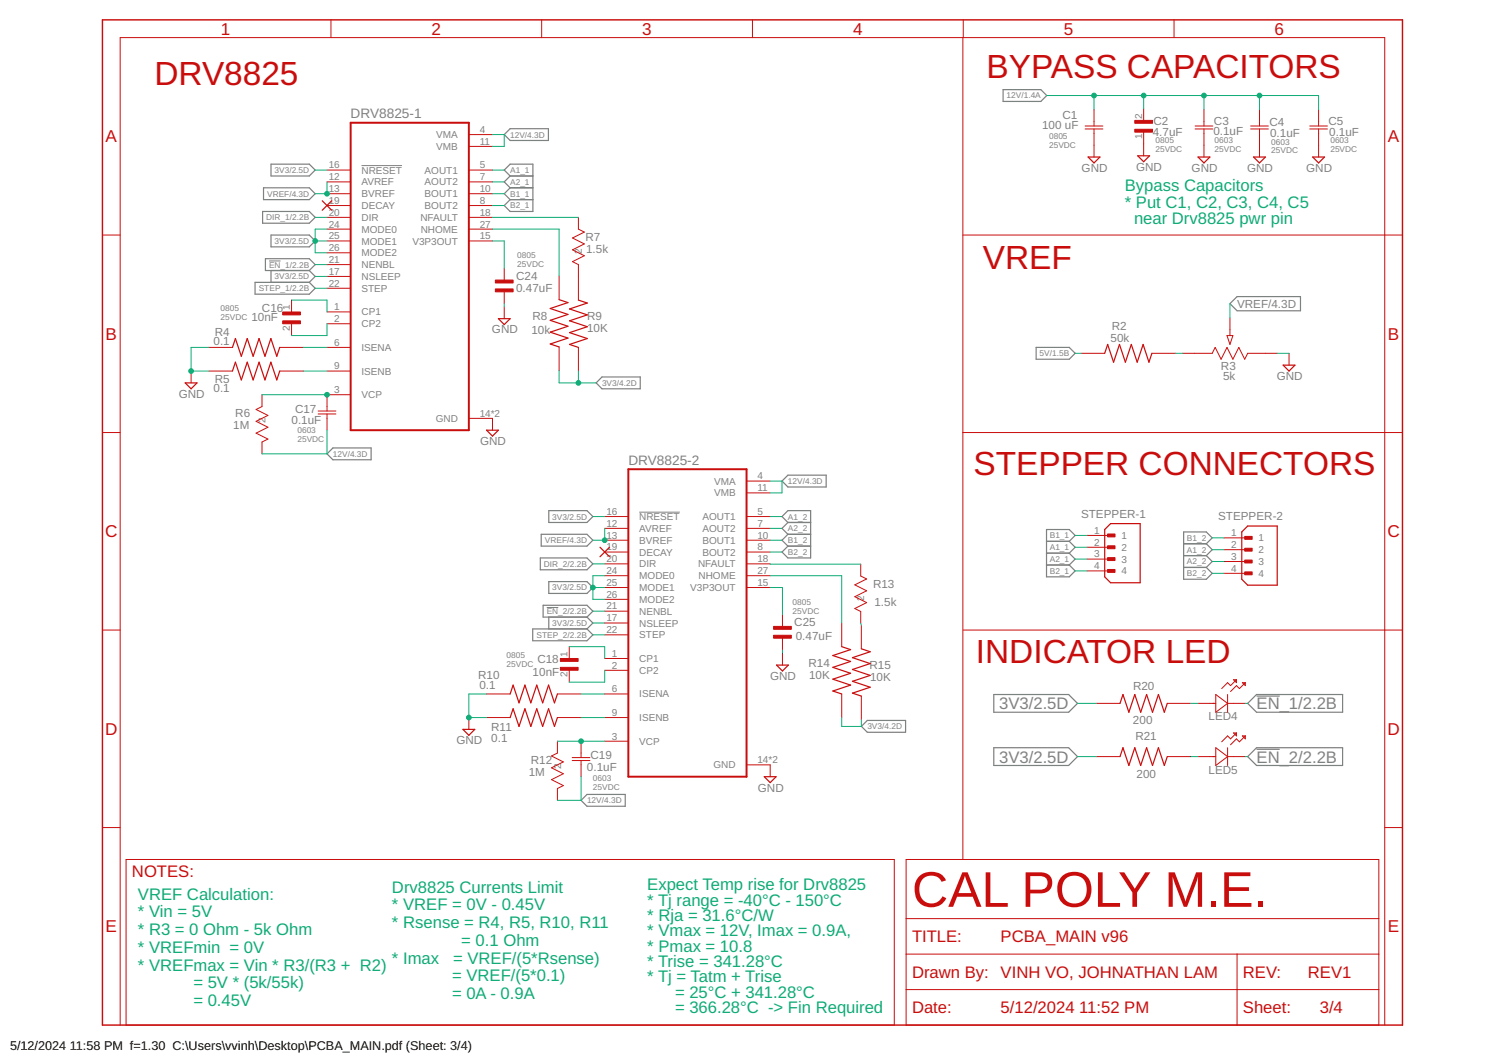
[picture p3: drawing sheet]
<svg xmlns="http://www.w3.org/2000/svg" width="420mm" height="297mm" viewBox="0 0 420 297" stroke-linecap="round" stroke-linejoin="round" font-family="sans-serif">
<path d="M101 46.2h11.3M75.2 72.9h3.2M178.6 143h11.3M152.7 169.6h3.3" fill="none" stroke="#808080" stroke-width=".28"/>
<g fill="none" stroke="#808080" stroke-width=".34">
<path d="M140.9 37.6l1.6-1.7h10.7v3.3h-10.7zM280.2 25h10.6l1.6 1.7-1.6 1.6h-10.6zM73.4 59h13l1.7 1.7-1.7 1.6h-13zM73.6 52.4h12.8l1.7 1.7-1.7 1.6h-12.8zM75.7 45.8h10.7l1.7 1.7-1.7 1.6h-10.7zM142.5 49.1h6.4M142.5 49.1l-1.6-1.6 1.6-1.7h6.4v13.2h-6.4l-1.6-1.6 1.6-1.7M142.5 52.4l-1.6 1.7 1.6 1.6M142.5 52.4h6.4M142.5 55.7h6.4M142.5 49.1l-1.6 1.7 1.6 1.6M71.2 78.8h15.2l1.7 1.7-1.7 1.6h-15.2z"/>
<path d="M74.1 72.2h12.3l1.7 1.7-1.7 1.6h-12.3zM75.7 65.6h10.7l1.7 1.7-1.7 1.6h-10.7zM75.7 75.5v3.3M86.4 75.5l1.7 1.7-1.7 1.6M289.5 97h9.2l1.7 1.6-1.7 1.7h-9.2zM343.6 84.8l2-2h17.7v4h-17.7zM168.2 105.2h10.7v3.3h-10.7l-1.7-1.6zM93 125.1h10.7v3.3h-10.7l-1.6-1.7zM220.1 132.7h10.7v3.3h-10.7l-1.6-1.7zM150.9 155.8h13.1l1.6 1.6-1.6 1.7h-13.1zM151.2 149.2h12.8l1.6 1.6-1.6 1.7h-12.8zM153.3 142.6h10.7l1.6 1.6-1.6 1.7h-10.7z"/>
<path d="M220.1 145.9h6.4M220.1 145.9l-1.6-1.7 1.6-1.6h6.4v13.2h-6.4l-1.6-1.7 1.6-1.6M220.1 145.9l-1.6 1.6 1.6 1.7M220.1 149.2h6.4M220.1 149.2l-1.6 1.6 1.6 1.7M220.1 152.5h6.4M292.4 151.1h6.3M292.4 157.7h6.3M292.4 154.4h6.3M298.7 151.1l1.7-1.6-1.7-1.7h-6.3v13.2h6.3l1.7-1.6-1.7-1.7M298.7 151.1l1.7 1.7-1.7 1.6M298.7 154.4l1.7 1.7-1.7 1.6"/>
<path d="M330.7 158.4h6.3M330.7 155.1h6.3M330.7 151.8h6.3M337 155.1l1.6 1.7-1.6 1.6M337 151.8l1.6-1.6-1.6-1.7h-6.3v13.2h6.3l1.6-1.6-1.6-1.7M337 151.8l1.6 1.7-1.6 1.6M148.8 175.6h15.2l1.6 1.6-1.6 1.7h-15.2zM151.7 169h12.3l1.6 1.6-1.6 1.7h-12.3zM153.3 162.4h10.7l1.6 1.6-1.6 1.7h-10.7zM153.3 172.3v3.3M164 172.3l1.6 1.6-1.6 1.7M277.6 193.9h20.9l2.5 2.5-2.5 2.4h-20.9z"/>
<path d="M348.6 196.4l2.4-2.5h24.1v4.9h-24.1zM351 194.3h6.5M240.6 202.8l1.7-1.7h10.7v3.3h-10.7zM277.6 208.7h20.9l2.5 2.5-2.5 2.5h-20.9zM348.6 211.2l2.4-2.5h24.1v5h-24.1zM351 209.2h6.5M162.3 223.4l1.7-1.6h10.7v3.3h-10.7z"/>
</g>
<g fill="none" stroke="#c90d0c" stroke-width=".28">
<path d="M92.5 5.5v5M151.3 5.5v5M210.2 5.5v5M269 10.5v229.4M269.1 5.5v5M328 5.5v5M131 37.6h6.6M303.1 36h5M303.1 35.2h5M305.6 30.6v4.6M305.6 36v7.8M319.5 30.3v3.3"/>
<path d="M319.5 36.9v6.6M333.9 36h4.9M333.9 35.2h4.9M336.3 30.6v4.6M336.3 36v7.8M349.4 36h4.9M349.4 35.2h4.9M351.9 30.6v4.6M351.9 36v7.8M365.9 36h4.9M365.9 35.2h4.9M368.4 30.6v4.6"/>
<path d="M368.4 36v7.8M91.4 47.5h6.6M91.4 50.8h6.6M91.4 54.1h6.6M91.4 57.4h6.6M131 47.5h6.6M131 50.8h6.6M131 54.1h6.6M131 57.4h6.6M131 40.9h6.6M28.6 65.6h5M91.4 60.7h6.6"/>
<path d="M91.4 64h6.6M91.4 67.3h6.6M91.4 70.6h6.6M91.4 73.9h6.6M91.4 77.2h6.6M131 60.7h6.6M131 64h6.6M131 67.3h6.6M140.9 74.9v3.3M156.2 77v6.7M161.6 60.7v3.3l1.6 .8-3.3 1.6 3.3 1.7-3.3 1.6 3.3 1.7-3.3 1.6 1.7 .9v9.9M269 65.6h122.8"/>
<path d="M58.3 97h6.6M78.1 97h6.7M81.4 83.8v3.3M81.4 90.4v3.3M91.4 97h6.6M91.4 80.5h6.6M91.4 87.1h6.6M91.4 90.4h6.6M140.9 81.5v3.3M140.9 85.7v3.3M156.2 96.9v6.6M161.6 97v6.6"/>
<path d="M302 98.6h6.6M321.8 98.6h6.6M330.4 98.6h8.2l.9-1.6 1.6 3.3 1.7-3.3 1.6 3.3 1.7-3.3 1.6 3.3 .9-1.7h8.2M342.8 93.7h1.6l-.8 2.5zM343.6 88.7v5M360.1 98.6v3.3M53.4 103.6v3.3M58.3 103.6h6.6M73.2 110.2v3.3l-1.7 .8 3.3 1.7-3.3 1.6 3.3 1.7-3.3 1.6 3.3 1.7-1.6 .8v3.3M78.1 103.6h6.7M88.9 115.6h4.9M88.9 114.7h4.9"/>
<path d="M91.4 103.6h6.6M91.4 115.6v4.5M98 110.2h-6.6v4.5M131 116.8h6.6v3.3M28.6 120.8h5M208.6 134.3h6.6M208.6 137.6h6.6M269 120.8h122.8M168.9 144.2h6.6M168.9 147.5h6.6M168.9 150.8h6.6M168.9 154.1h6.6"/>
<path d="M168.9 157.4h6.6M208.6 144.2h6.6M208.6 147.5h6.6M208.6 150.8h6.6M208.6 154.1h6.6M208.6 157.4h6.6M240.5 157.5v3.3l1.6 .8-3.3 1.7 3.3 1.6-3.3 1.7 3.3 1.6-3.3 1.7 1.7 .8v3.3M303.7 149.5h6.6M303.7 152.8h6.6M303.7 156.1h6.6M303.7 159.4h6.6M341.9 150.2h6.7"/>
<path d="M341.9 153.5h6.7M341.9 156.8h6.7M28.6 175.9h5M168.9 160.7h6.6M168.9 164h6.6M168.9 167.3h6.6M168.9 170.6h6.6M168.9 173.9h6.6M168.9 177.2h6.6M208.6 160.7h6.6M208.6 164h6.6M218.6 171.6v3.3"/>
<path d="M218.6 178.2v3.3M235.1 173.9v6.6M240.6 174.5v6.6M269.1 175.9h122.7M341.9 160.1h6.7M135.9 193.7h6.6M155.7 193.7h6.6M159 180.5v3.3M159 187.1v3.3M168.9 193.7h6.6M168.9 183.8h6.6M168.9 187.1h6.6"/>
<path d="M218.6 182.4v3.3M235.1 193.7v6.6M240.6 194.3v6.6M306.3 196.4h6.6M326.1 196.4h6.6M334.7 196.4h4.9M339.6 193.9l3.3 2.5-3.3 2.4zM342.9 196.4h5M342.9 193.9v4.9M344.6 189.8h.8v.8zM345.4 189.8l-1.6 1.6-.9-.8-1.6 1.6M347.1 190.6h.8v.8z"/>
<path d="M347.9 190.6l-1.7 1.6-.8-.8-1.6 1.7M131 200.3v3.3M135.9 200.3h6.6M155.7 200.3h6.6M155.7 206.9v3.3l-1.6 .9 3.3 1.6-3.3 1.7 3.3 1.6-3.3 1.7 3.3 1.6-1.7 .8v3.3M159.9 212.3h4.9M159.9 211.5h4.9M162.3 206.9v4.6M162.3 212.3v4.5M168.9 200.3h6.6M168.9 206.9h6.6M208.6 213.5h6.6v3.3"/>
<path d="M306.3 211.2h6.6M326.1 211.2h6.6M334.7 211.2h4.9M339.6 208.7l3.3 2.5-3.3 2.5zM342.9 208.7v5M342.9 211.2h5M344.6 204.6h.8v.8zM345.4 204.6l-1.6 1.7-.9-.9-1.6 1.7M347.1 205.4h.8v.9zM347.9 205.4l-1.7 1.7-.8-.8-1.6 1.6M28.6 231h5M35.2 239.9h214.6v46.3h-214.6z"/>
<path d="M253.1 239.9h132.1v46.3h-132.1zM386.8 231h5M253.1 256.5h132.1M253.1 266.4h132.1M253.1 276.3h132.1M345.6 266.4v19.8M33.6 286.2v-275.7h353.2v275.7"/>
</g>
<g fill="none" stroke="#c90d0c" stroke-width=".34">
<path d="M90 56l2.7 2.7M92.7 56l-2.7 2.7M304 43.8h3.3l-1.7 1.7zM317.8 43.5h3.3l-1.6 1.6zM334.7 43.8h3.3l-1.7 1.7zM350.2 43.8h3.3l-1.6 1.7zM366.7 43.8h3.3l-1.6 1.7zM64.9 97l.9-2.5 1.6 5 1.7-5 1.6 5 1.7-5 1.6 5 1.7-5 1.6 5 .8-2.5M139.2 89h3.3l-1.6 1.6zM156.2 83.7l2.5 .8-5 1.6 5 1.7-5 1.6 5 1.7-5 1.6 5 1.7-5 1.6 2.5 .9M161.6 83.8l2.5 .8-5 1.7 5 1.6-5 1.7 5 1.6-5 1.7 5 1.6-5 1.7 2.5 .8M308.6 98.6l.8-2.4 1.7 4.9 1.6-4.9 1.7 4.9 1.6-4.9 1.7 4.9 1.6-4.9 1.7 4.9 .8-2.5"/>
<path d="M51.7 106.9h3.3l-1.6 1.6zM64.9 103.6l.9-2.5 1.6 5 1.7-5 1.6 5 1.7-5 1.6 5 1.7-5 1.6 5 .8-2.5M358.5 101.9h3.3l-1.7 1.7zM135.9 120.1h3.3l-1.6 1.7zM167.6 152.8l2.7 2.6M170.3 152.8l-2.7 2.6M308.6 147.8l1.7-1.6h8.2v16.5h-8.2l-1.7-1.7zM346.9 148.5l1.7-1.6h8.2v16.5h-8.2l-1.7-1.7zM142.5 193.7l.8-2.4 1.7 4.9 1.6-4.9 1.7 4.9 1.6-4.9 1.7 4.9 1.6-4.9 1.7 4.9 .8-2.5M216.9 185.7h3.3l-1.6 1.6zM235.1 180.5l2.5 .9-4.9 1.6 4.9 1.7-4.9 1.6 4.9 1.7-4.9 1.6 4.9 1.7-4.9 1.6 2.4 .8M240.6 181.1l2.5 .8-5 1.7 5 1.7-5 1.6 5 1.7-5 1.6 5 1.7-5 1.6 2.5 .8"/>
<path d="M312.9 196.4l.8-2.5 1.7 4.9 1.6-4.9 1.7 4.9 1.6-4.9 1.7 4.9 1.6-4.9 1.7 4.9 .8-2.4M129.3 203.6h3.3l-1.6 1.7zM142.5 200.3l.8-2.4 1.7 4.9 1.6-4.9 1.7 4.9 1.6-4.9 1.7 4.9 1.6-4.9 1.7 4.9 .8-2.5M213.5 216.8h3.3l-1.6 1.7zM312.9 211.2l.8-2.5 1.7 5 1.6-5 1.7 5 1.6-5 1.7 5 1.6-5 1.7 5 .8-2.5"/>
</g>
<g fill="#c90d0c" stroke="#c90d0c" stroke-width=".28">
<path d="M317 36.1h5v.8h-5z"/>
<path d="M317 33.6h5v.8h-5z"/>
<path d="M309.4 149.1h2.1v.8h-2.1z"/>
<path d="M309.4 152.4h2.1v.8h-2.1z"/>
<path d="M309.4 155.7h2.1v.8h-2.1z"/>
<path d="M309.4 159h2.1v.8h-2.1z"/>
<path d="M347.7 149.8h2.1v.8h-2.1z"/>
<path d="M347.7 153.1h2.1v.8h-2.1z"/>
<path d="M347.7 156.4h2.1v.8h-2.1z"/>
<path d="M347.7 159.7h2.1v.8h-2.1z"/>
<path d="M79 87.1h4.9v.8h-4.9z"/>
<path d="M79 89.6h4.9v.8h-4.9z"/>
<path d="M156.5 183.8h5v.8h-5z"/>
<path d="M156.5 186.3h5v.8h-5z"/>
<path d="M138.4 78.2h4.9v.8h-4.9z"/>
<path d="M138.4 80.7h4.9v.8h-4.9z"/>
<path d="M216.1 174.9h5v.8h-5z"/>
<path d="M216.1 177.4h5v.8h-5z"/>
</g>
<path d="M98 34.3h33v85.8h-33zM175.5 131h33.1v85.8h-33.1z" fill="none" stroke="#c90d0c" stroke-width=".55"/>
<path d="M28.6 5.5h363.2v280.7h-363.2z" fill="none" stroke="#c90d0c" stroke-width=".4"/>
<g fill="none" stroke="#0dab76" stroke-width=".28">
<path d="M137.6 37.6h3.3v3.3h-3.3M292.4 26.7h76v3.9M305.6 26.7v3.9M319.5 26.7v3.6M336.3 26.7v3.9M351.9 26.7v3.9M88.1 47.5h3.3M91.4 50.8v3.3h-3.3M137.6 47.5h3.3M137.6 54.1h3.3M137.6 57.4h3.3M137.6 50.8h3.3"/>
<path d="M88.1 77.2h3.3M88.1 67.3h3.3M88.1 60.7h3.3M88.1 73.9h3.3M91.4 64h-3.3v6.6h3.3M137.6 67.3h3.3v7.6M137.6 64h18.6v13M137.6 60.7h24M58.3 97h-4.9v6.6h4.9M81.4 83.8h10v3.3M84.8 97h6.6M88.1 80.5h3.3"/>
<path d="M91.4 90.4v3.3h-10M140.9 84.8v.9M300.4 98.6h1.6M328.4 98.6h2M343.6 84.8v3.9M356.8 98.6h3.3M73.2 110.2h18.2M84.8 103.6h6.6M156.2 103.5v3.4h10.3M161.6 103.6v3.3M91.4 120.1v6.6h-18.2M215.2 134.3h3.3v3.3h-3.3"/>
<path d="M165.6 144.2h3.3M165.6 157.4h3.3M168.9 147.5v3.3h-3.3M215.2 144.2h3.3M215.2 147.5h3.3M215.2 150.8h3.3M215.2 154.1h3.3M215.2 157.4l25.3 .1M300.4 149.5h3.3M300.4 159.4h3.3M300.4 152.8h3.3M300.4 156.1h3.3"/>
<path d="M338.6 156.8h3.3M338.6 153.5h3.3M338.6 150.2h3.3M165.6 173.9h3.3M165.6 164h3.3M165.6 170.6h3.3M165.6 177.2h3.3M168.9 160.7h-3.3v6.6h3.3M215.2 164h3.4v7.6M215.2 160.7h19.9v13.2M240.5 174l.1 .5M338.6 160.1h3.3"/>
<path d="M135.9 193.7h-4.9v6.6h4.9M159 180.5h9.9v3.3M162.3 193.7h6.6M168.9 187.1v3.3h-9.9M218.6 181.5v.9M301 196.4h5.3M332.7 196.4h2M347.9 196.4h.7M155.7 206.9h13.2M162.3 216.8v6.6h-6.6M162.3 200.3h6.6M235.1 200.3v2.5h5.5v-1.9"/>
<path d="M301 211.2h5.3M332.7 211.2h2M347.9 211.2h.7"/>
</g>
<g fill="#0dab76" stroke="#0dab76" stroke-width=".28">
<circle cx="319.5" cy="26.7" r=".66"/>
<circle cx="305.6" cy="26.7" r=".66"/>
<circle cx="336.3" cy="26.7" r=".66"/>
<circle cx="351.9" cy="26.7" r=".66"/>
<circle cx="53.4" cy="103.6" r=".66"/>
<circle cx="131" cy="200.3" r=".66"/>
<circle cx="161.6" cy="106.9" r=".66"/>
<circle cx="88.1" cy="67.3" r=".66"/>
<circle cx="165.6" cy="164" r=".66"/>
<circle cx="91.4" cy="110.2" r=".66"/>
<circle cx="91.4" cy="54.1" r=".66"/>
<circle cx="168.9" cy="150.8" r=".66"/>
<circle cx="162.3" cy="206.9" r=".66"/>
</g>
<text font-size="14" fill="#c90d0c" x="254.8" y="253.2">CAL POLY M.E.</text>
<g font-size="9.3" fill="#c90d0c">
<text x="43.1" y="23.7">DRV8825</text>
<text x="275.6" y="21.7">BYPASS CAPACITORS</text>
<text x="274.6" y="75.2">VREF</text>
<text x="272" y="132.6">STEPPER CONNECTORS</text>
<text x="272.6" y="185.1">INDICATOR LED</text>
</g>
<g font-size="4.8" fill="#c90d0c">
<text x="61.7" y="9.7">1</text>
<text x="120.6" y="9.7">2</text>
<text x="179.4" y="9.7">3</text>
<text x="238.3" y="9.7">4</text>
<text x="297.2" y="9.7">5</text>
<text x="356.1" y="9.7">6</text>
<text x="29.5" y="39.8">A</text>
<text x="387.7" y="39.8">A</text>
<text x="29.5" y="94.9">B</text>
<text x="387.7" y="94.9">B</text>
<text x="29.4" y="150">C</text>
<text x="387.6" y="150">C</text>
<text x="29.4" y="205.2">D</text>
<text x="387.6" y="205.2">D</text>
<text x="29.5" y="260.3">E</text>
<text x="387.7" y="260.3">E</text>
</g>
<g font-size="4.7" fill="#0dab76">
<text x="314.2" y="53.4">Bypass Capacitors</text>
<text x="314.2" y="58">* Put C1, C2, C3, C4, C5</text>
<text x="316.8" y="62.7">near Drv8825 pwr pin</text>
<text x="38.5" y="251.2">VREF Calculation:</text>
<text x="109.5" y="249.2">Drv8825 Currents Limit</text>
<text x="180.8" y="248.5">Expect Temp rise for Drv8825</text>
<text x="38.5" y="256.1">* Vin = 5V</text>
<text x="109.5" y="254.1">* VREF = 0V - 0.45V</text>
<text x="180.8" y="252.8">* Tj range = -40°C - 150°C</text>
<text x="180.8" y="257.1">* Rja = 31.6°C/W</text>
<text x="38.5" y="261.1">* R3 = 0 Ohm - 5k Ohm</text>
<text x="109.5" y="259.1">* Rsense = R4, R5, R10, R11</text>
<text x="180.8" y="261.4">* Vmax = 12V, Imax = 0.9A,</text>
<text x="38.5" y="266">* VREFmin = 0V</text>
<text x="109.5" y="269">* Imax</text>
<text x="126.6" y="269">= VREF/(5*Rsense)</text>
<text x="128.9" y="264.1">= 0.1 Ohm</text>
<text x="180.8" y="265.7">* Pmax = 10.8</text>
<text x="180.8" y="270">* Trise = 341.28°C</text>
<text x="38.5" y="271">* VREFmax = Vin * R3/(R3 + R2)</text>
<text x="54" y="275.9">= 5V * (5k/55k)</text>
<text x="126.3" y="274">= VREF/(5*0.1)</text>
<text x="180.8" y="274.3">* Tj = Tatm + Trise</text>
<text x="54" y="280.9">= 0.45V</text>
<text x="126.3" y="278.9">= 0A - 0.9A</text>
<text x="188.6" y="278.6">= 25°C + 341.28°C</text>
<text x="188.6" y="282.9">= 366.28°C -&gt; Fin Required</text>
</g>
<g font-size="4.7" fill="#808080">
<text x="279.1" y="198">3V3/2.5D</text>
<text x="351" y="198">EN_1/2.2B</text>
<text x="279.1" y="212.9">3V3/2.5D</text>
<text x="351" y="212.9">EN_2/2.2B</text>
</g>
<g font-size="4.7" fill="#c90d0c">
<text x="36.9" y="244.9">NOTES:</text>
<text x="254.8" y="263.1">TITLE:</text>
<text x="279.5" y="263.1">PCBA_MAIN v96</text>
<text x="254.8" y="273">Drawn By:</text>
<text x="279.5" y="273">VINH VO, JOHNATHAN LAM</text>
<text x="347.2" y="273">REV:</text>
<text x="365.4" y="273">REV1</text>
<text x="254.8" y="282.9">Date:</text>
<text x="279.5" y="282.9">5/12/2024</text>
<text x="301.5" y="282.9">11:52 PM</text>
<text x="347.2" y="282.9">Sheet:</text>
<text x="368.7" y="282.9">3/4</text>
</g>
<g font-size="3.8" fill="#808080">
<text x="98" y="33">DRV8825-1</text>
<text x="175.5" y="129.7">DRV8825-2</text>
</g>
<g font-size="3.5">
<text x="2.8" y="293.2">5/12/2024</text>
<text x="19.5" y="293.2">11:58 PM f=1.30 C:\Users\vvinh\Desktop\PCBA_MAIN.pdf (Sheet: 3/4)</text>
</g>
<g font-size="3.3" fill="#808080">
<text x="296.8" y="33.3">C1</text>
<text x="322.3" y="34.9">C2</text>
<text x="339.1" y="35">C3</text>
<text x="354.6" y="35.3">C4</text>
<text x="371.2" y="35">C5</text>
<text x="291.1" y="36">100 uF</text>
<text x="322" y="37.9">4.7uF</text>
<text x="339" y="37.6">0.1uF</text>
<text x="354.8" y="38.3">0.1uF</text>
<text x="371.3" y="37.9">0.1uF</text>
<text x="302.2" y="48">GND</text>
<text x="317.4" y="47.6">GND</text>
<text x="332.9" y="48">GND</text>
<text x="348.4" y="48">GND</text>
<text x="364.9" y="48">GND</text>
<text x="163.5" y="67.3">R7</text>
<text x="163.7" y="70.6">1.5k</text>
<text x="144.2" y="81.5">0.47uF</text>
<text x="144.2" y="78.2">C24</text>
<text x="70.2" y="89.7">10nF</text>
<text x="73.2" y="87.1">C16</text>
<text x="148.7" y="89.3">R8</text>
<text x="164" y="89.4">R9</text>
<text x="345.6" y="85.9">VREF/4.3D</text>
<text x="60" y="93.7">R4</text>
<text x="137.4" y="93.1">GND</text>
<text x="148.5" y="93.2">10k</text>
<text x="164" y="92.7">10K</text>
<text x="310.2" y="95.3">50k</text>
<text x="310.6" y="92">R2</text>
<text x="59.6" y="96.3">0.1</text>
<text x="60" y="106.9">R5</text>
<text x="341.1" y="103.4">R3</text>
<text x="341.7" y="106.2">5k</text>
<text x="356.7" y="106.1">GND</text>
<text x="49.9" y="111">GND</text>
<text x="59.6" y="109.5">0.1</text>
<text x="65.2" y="119.8">1M</text>
<text x="65.7" y="116.5">R6</text>
<text x="81.4" y="118.5">0.1uF</text>
<text x="82.4" y="115.2">C17</text>
<text x="134.1" y="124.2">GND</text>
<text x="302" y="144.5">STEPPER-1</text>
<text x="340.3" y="145.2">STEPPER-2</text>
<text x="243.9" y="164.2">R13</text>
<text x="244.3" y="169.1">1.5k</text>
<text x="221.9" y="174.9">C25</text>
<text x="222.3" y="178.7">0.47uF</text>
<text x="150.1" y="185.1">C18</text>
<text x="133.6" y="189.4">R10</text>
<text x="148.8" y="188.8">10nF</text>
<text x="215.1" y="189.8">GND</text>
<text x="225.9" y="186.1">R14</text>
<text x="226" y="189.4">10K</text>
<text x="242.9" y="186.7">R15</text>
<text x="243.1" y="190">10K</text>
<text x="133.9" y="192.4">0.1</text>
<text x="316.5" y="192.7">R20</text>
<text x="137.2" y="204">R11</text>
<text x="316.5" y="202">200</text>
<text x="337.6" y="201.1">LED4</text>
<text x="127.5" y="207.8">GND</text>
<text x="137.2" y="207.3">0.1</text>
<text x="317.2" y="206.6">R21</text>
<text x="148.3" y="213.3">R12</text>
<text x="164" y="215.2">0.1uF</text>
<text x="165" y="211.9">C19</text>
<text x="337.6" y="216">LED5</text>
<text x="147.7" y="216.6">1M</text>
<text x="211.7" y="221">GND</text>
<text x="317.5" y="217.2">200</text>
</g>
<g font-size="2.8" fill="#808080">
<text x="319" y="33.1" transform="rotate(-90 319 33.1)">2</text>
<text x="121.9" y="38.6">VMA</text>
<text x="121.9" y="41.9">VMB</text>
<text x="134" y="37.1">4</text>
<text x="134" y="40.4">11</text>
<text x="319" y="38.9" transform="rotate(-90 319 38.9)">1</text>
<text x="91.8" y="47">16</text>
<text x="134" y="47">5</text>
<text x="91.8" y="50.3">12</text>
<text x="91.8" y="53.6">13</text>
<text x="101" y="48.5">NRESET</text>
<text x="101" y="51.8">AVREF</text>
<text x="118.6" y="48.5">AOUT1</text>
<text x="118.6" y="51.8">AOUT2</text>
<text x="134" y="50.3">7</text>
<text x="134" y="53.6">10</text>
<text x="91.8" y="56.9">19</text>
<text x="101" y="55.1">BVREF</text>
<text x="101" y="58.4">DECAY</text>
<text x="118.6" y="55.1">BOUT1</text>
<text x="118.6" y="58.4">BOUT2</text>
<text x="134" y="56.9">8</text>
<text x="91.8" y="60.2">20</text>
<text x="91.8" y="63.5">24</text>
<text x="101" y="61.7">DIR</text>
<text x="101" y="65">MODE0</text>
<text x="117.4" y="61.7">NFAULT</text>
<text x="117.5" y="65">NHOME</text>
<text x="134" y="60.2">18</text>
<text x="134" y="63.5">27</text>
<text x="91.8" y="66.8">25</text>
<text x="91.8" y="70.1">26</text>
<text x="101" y="68.3">MODE1</text>
<text x="101" y="71.6">MODE2</text>
<text x="115.2" y="68.3">V3P3OUT</text>
<text x="134" y="66.8">15</text>
<text x="162.6" y="70.8" transform="rotate(-90 162.6 70.8)">2</text>
<text x="91.8" y="73.4">21</text>
<text x="91.8" y="76.7">17</text>
<text x="101" y="74.9">NENBL</text>
<text x="91.8" y="80">22</text>
<text x="101" y="78.2">NSLEEP</text>
<text x="101" y="81.5">STEP</text>
<text x="81" y="86.6" transform="rotate(-90 81 86.6)">1</text>
<text x="93.4" y="86.6">1</text>
<text x="93.4" y="89.9">2</text>
<text x="101" y="88.1">CP1</text>
<text x="81" y="92.4" transform="rotate(-90 81 92.4)">2</text>
<text x="101" y="91.4">CP2</text>
<text x="93.4" y="96.5">6</text>
<text x="101" y="98">ISENA</text>
<text x="93.4" y="103.1">9</text>
<text x="101" y="104.6">ISENB</text>
<text x="93.4" y="109.7">3</text>
<text x="101" y="111.2">VCP</text>
<text x="74.2" y="118.1" transform="rotate(-90 74.2 118.1)">2</text>
<text x="121.7" y="117.8">GND</text>
<text x="134" y="116.3">14*2</text>
<text x="199.5" y="135.3">VMA</text>
<text x="211.6" y="133.8">4</text>
<text x="211.6" y="137.1">11</text>
<text x="169.4" y="143.7">16</text>
<text x="199.5" y="138.6">VMB</text>
<text x="211.6" y="143.7">5</text>
<text x="169.4" y="147">12</text>
<text x="178.6" y="145.2">NRESET</text>
<text x="178.6" y="148.5">AVREF</text>
<text x="196.2" y="145.2">AOUT1</text>
<text x="196.2" y="148.5">AOUT2</text>
<text x="211.6" y="147">7</text>
<text x="305.7" y="149">1</text>
<text x="344" y="149.7">1</text>
<text x="169.4" y="150.3">13</text>
<text x="169.4" y="153.6">19</text>
<text x="178.6" y="151.8">BVREF</text>
<text x="178.6" y="155.1">DECAY</text>
<text x="196.2" y="151.8">BOUT1</text>
<text x="196.2" y="155.1">BOUT2</text>
<text x="211.6" y="150.3">10</text>
<text x="211.6" y="153.6">8</text>
<text x="305.7" y="152.3">2</text>
<text x="305.7" y="155.6">3</text>
<text x="313.3" y="150.5">1</text>
<text x="313.3" y="153.8">2</text>
<text x="344" y="153">2</text>
<text x="351.6" y="151.1">1</text>
<text x="351.6" y="154.4">2</text>
<text x="169.4" y="156.9">20</text>
<text x="169.4" y="160.3">24</text>
<text x="178.6" y="158.4">DIR</text>
<text x="178.6" y="161.7">MODE0</text>
<text x="195" y="158.4">NFAULT</text>
<text x="195.1" y="161.7">NHOME</text>
<text x="211.6" y="156.9">18</text>
<text x="211.6" y="160.3">27</text>
<text x="305.7" y="158.9">4</text>
<text x="313.3" y="157.1">3</text>
<text x="313.3" y="160.4">4</text>
<text x="344" y="156.3">3</text>
<text x="344" y="159.6">4</text>
<text x="351.6" y="157.7">3</text>
<text x="351.6" y="161">4</text>
<text x="169.4" y="163.6">25</text>
<text x="169.4" y="166.9">26</text>
<text x="178.6" y="165">MODE1</text>
<text x="192.8" y="165">V3P3OUT</text>
<text x="211.6" y="163.6">15</text>
<text x="241.4" y="167.7" transform="rotate(-90 241.4 167.7)">2</text>
<text x="169.4" y="170.2">21</text>
<text x="169.4" y="173.5">17</text>
<text x="178.6" y="168.3">MODE2</text>
<text x="178.6" y="171.6">NENBL</text>
<text x="169.4" y="176.8">22</text>
<text x="178.6" y="174.9">NSLEEP</text>
<text x="178.6" y="178.2">STEP</text>
<text x="158.6" y="183.4" transform="rotate(-90 158.6 183.4)">1</text>
<text x="171" y="183.4">1</text>
<text x="178.6" y="184.8">CP1</text>
<text x="158.6" y="189.1" transform="rotate(-90 158.6 189.1)">2</text>
<text x="171" y="186.7">2</text>
<text x="178.6" y="188.1">CP2</text>
<text x="171" y="193.3">6</text>
<text x="178.6" y="194.7">ISENA</text>
<text x="171" y="199.9">9</text>
<text x="178.6" y="201.3">ISENB</text>
<text x="171" y="206.5">3</text>
<text x="178.6" y="207.9">VCP</text>
<text x="156.7" y="214.8" transform="rotate(-90 156.7 214.8)">2</text>
<text x="199.3" y="214.5">GND</text>
<text x="211.6" y="213.1">14*2</text>
</g>
<g font-size="2.3" fill="#808080">
<text x="281.2" y="27.5">12V/1.4A</text>
<text x="142.5" y="38.4">12V/4.3D</text>
<text x="293.1" y="38.7">0805</text>
<text x="293.1" y="41.2">25VDC</text>
<text x="322.8" y="40">0805</text>
<text x="339.3" y="40">0603</text>
<text x="355.2" y="40.4">0603</text>
<text x="371.7" y="40">0603</text>
<text x="322.8" y="42.5">25VDC</text>
<text x="339.3" y="42.5">25VDC</text>
<text x="355.2" y="42.8">25VDC</text>
<text x="371.7" y="42.5">25VDC</text>
<text x="76.7" y="48.3">3V3/2.5D</text>
<text x="142.5" y="48.3">A1_1</text>
<text x="142.5" y="51.6">A2_1</text>
<text x="74.6" y="54.9">VREF/4.3D</text>
<text x="142.5" y="54.9">B1_1</text>
<text x="142.5" y="58.2">B2_1</text>
<text x="74.4" y="61.5">DIR_1/2.2B</text>
<text x="76.7" y="68.1">3V3/2.5D</text>
<text x="75.2" y="74.7">EN_1/2.2B</text>
<text x="144.5" y="72.1">0805</text>
<text x="144.5" y="74.5">25VDC</text>
<text x="72.3" y="81.3">STEP_1/2.2B</text>
<text x="76.7" y="78">3V3/2.5D</text>
<text x="61.6" y="86.9">0805</text>
<text x="61.6" y="89.4">25VDC</text>
<text x="290.4" y="99.5">5V/1.5B</text>
<text x="168.2" y="107.7">3V3/4.2D</text>
<text x="83.1" y="120.9">0603</text>
<text x="83.1" y="123.4">25VDC</text>
<text x="93" y="127.5">12V/4.3D</text>
<text x="220.1" y="135.1">12V/4.3D</text>
<text x="154.3" y="145">3V3/2.5D</text>
<text x="220.1" y="148.3">A2_2</text>
<text x="220.1" y="145">A1_2</text>
<text x="152.2" y="151.6">VREF/4.3D</text>
<text x="220.1" y="151.6">B1_2</text>
<text x="220.1" y="154.9">B2_2</text>
<text x="293.3" y="150.3">B1_1</text>
<text x="293.3" y="153.6">A1_1</text>
<text x="331.6" y="154.3">A1_2</text>
<text x="331.6" y="151">B1_2</text>
<text x="152" y="158.2">DIR_2/2.2B</text>
<text x="293.3" y="160.2">B2_1</text>
<text x="293.3" y="156.9">A2_1</text>
<text x="331.6" y="157.6">A2_2</text>
<text x="331.6" y="160.9">B2_2</text>
<text x="154.3" y="164.8">3V3/2.5D</text>
<text x="152.7" y="171.4">EN_2/2.2B</text>
<text x="221.4" y="168.8">0805</text>
<text x="221.4" y="171.3">25VDC</text>
<text x="149.9" y="178">STEP_2/2.2B</text>
<text x="154.3" y="174.7">3V3/2.5D</text>
<text x="141.5" y="183.7">0805</text>
<text x="141.5" y="186.1">25VDC</text>
<text x="242.3" y="203.6">3V3/4.2D</text>
<text x="165.6" y="218">0603</text>
<text x="165.6" y="220.5">25VDC</text>
<text x="164" y="224.3">12V/4.3D</text>
</g>
</svg>
